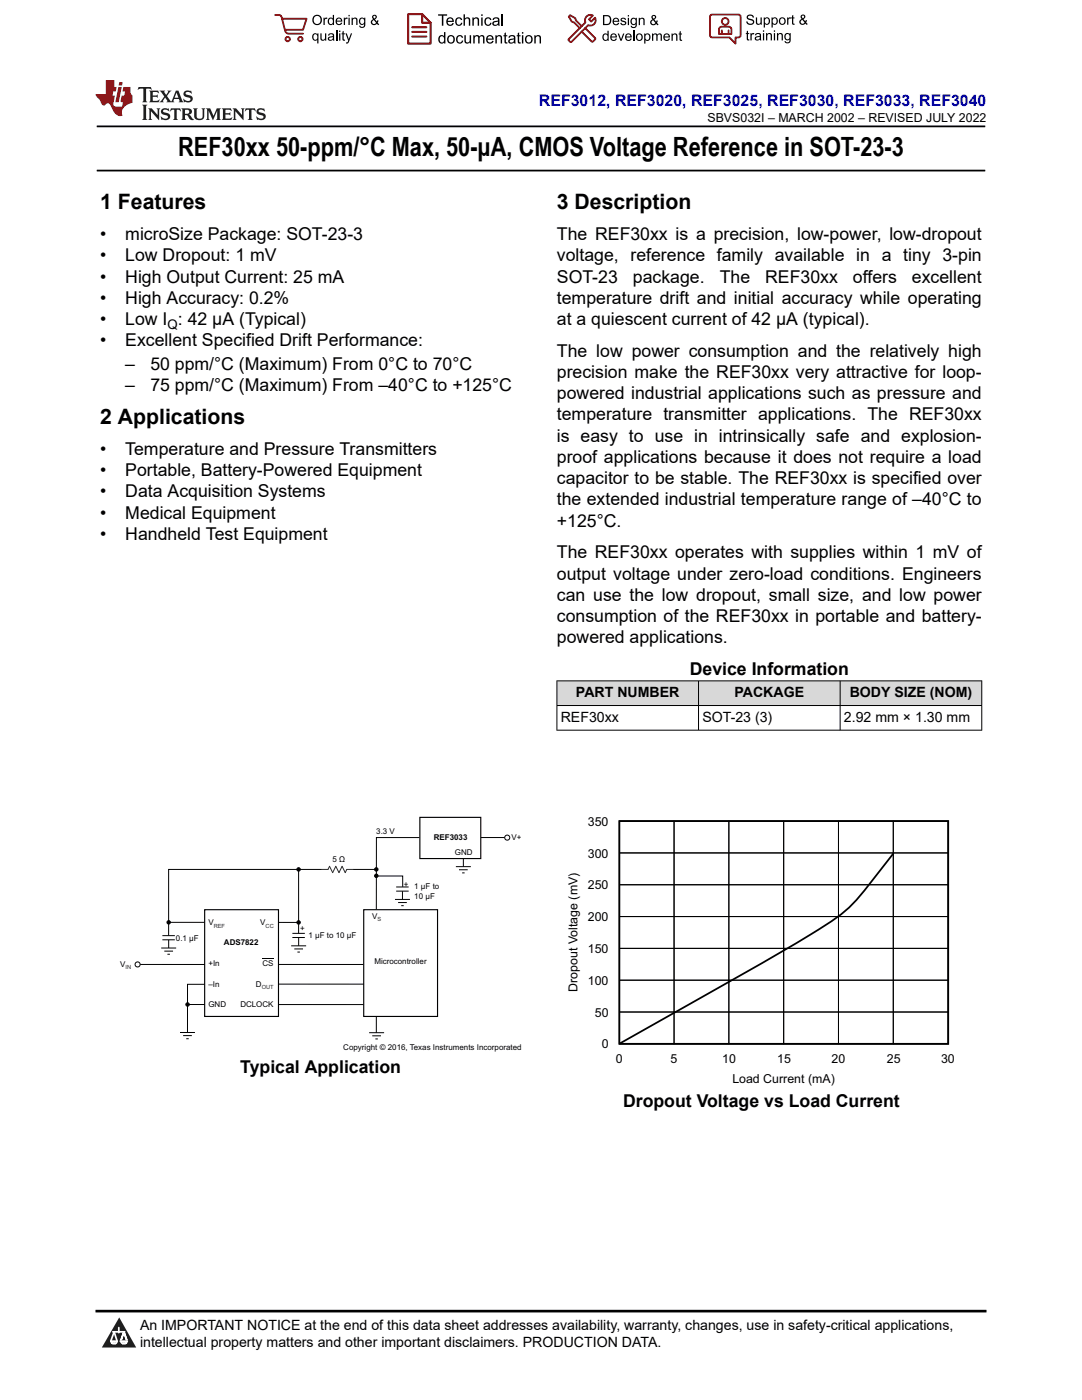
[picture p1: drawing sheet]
<svg xmlns="http://www.w3.org/2000/svg" width="216mm" height="279mm" viewBox="0 0 216 279" stroke-linecap="round" stroke-linejoin="round" font-family="sans-serif">
<path d="M19.3 25.2h177.3M19.3 34h177.3" fill="none" stroke="#000" stroke-width=".35"/>
<g fill="#d8d8d8">
<path d="M111.1 135.9h84.8v4.9h-84.8z" fill-rule="evenodd"/>
<path d="M111.2 135.9h28.1v4.8h-28.1z" fill-rule="evenodd"/>
<path d="M139.4 135.9h28.2v4.8h-28.2z" fill-rule="evenodd"/>
<path d="M167.7 135.9h28.1v4.8h-28.1z" fill-rule="evenodd"/>
</g>
<g fill="none" stroke="#000" stroke-width=".2">
<path d="M111.1 135.9h84.9M111.1 135.8v10M139.4 135.8v10M167.6 135.8v10M195.9 135.8v10M111.1 140.8h84.9M111.1 145.7h84.9M59.6 173.5v12.8M64.2 173.5h-30.6v13.2M70.4 173.5h4.8M75.2 174.8h5.2v2.2M78.8 179.5h3"/>
<path d="M79.1 177.8h2.4M79.1 177h2.4M80.3 177.9v1.6M83.7 167.2h-8.6v14.3M91 173h3M91.6 173.6h1.7M92.2 174.2h.5M92.5 171.3v1.7M96 167.1h4.7M28 192.5h12.9M32.2 189.2h3M32.4 187.6h2.5"/>
<path d="M32.4 186.7h2.5M32.8 189.8h1.7M33.4 190.4h.5M33.6 184.1h7.2M33.7 187.6v1.6M40.8 196.4h-3.4v9.7M52.4 191.3h2.2M55.6 184.1h4M55.6 192.5h16.9M55.6 196.4h17M58.1 188.8h3M58.3 187.1h2.5"/>
<path d="M58.3 186.3h2.5M58.7 189.4h1.8M59.3 190h.5M59.6 187.1v1.7M79.4 180.1h1.8M80.1 180.7h.5M35.9 206.1h3M36.5 206.7h1.8M37.2 207.3h.5M37.4 200.5h3.4M55.6 200.5h16.9M73.7 206.1h2.9"/>
<path d="M74.3 206.7h1.7M74.9 207.3h.5M75.1 202.8v3.3"/>
<circle cx="59.6" cy="173.5" r=".34"/>
<circle cx="75.1" cy="174.8" r=".34"/>
<circle cx="75.1" cy="173.5" r=".34"/>
<circle cx="101.2" cy="167.2" r=".51"/>
<circle cx="27.5" cy="192.5" r=".51"/>
<circle cx="33.7" cy="184.1" r=".34"/>
<circle cx="59.6" cy="184.1" r=".34"/>
<circle cx="37.4" cy="200.5" r=".34"/>
</g>
<path d="M83.8 163.1h12.1v8.2h-12.1zM40.8 181.6h14.8v21.3h-14.8zM72.6 181.6h14.7v21.3h-14.7z" fill="none" stroke="#000" stroke-width=".23"/>
<g fill="#000">
<circle cx="59.6" cy="173.5" r=".34"/>
<circle cx="75.1" cy="174.8" r=".34"/>
<circle cx="75.1" cy="173.5" r=".34"/>
<circle cx="33.7" cy="184.1" r=".34"/>
<circle cx="59.6" cy="184.1" r=".34"/>
<circle cx="37.4" cy="200.5" r=".34"/>
</g>
<path d="M65.4 172.9h3.8v1.3h-3.8z" fill-rule="evenodd" fill="#fff"/>
<path d="M64.2 173.5h1.2l.4-.6 .6 1.3 .6-1.3 .6 1.3 .7-1.3 .6 1.3 .3-.7h1.2" fill="none" stroke="#2b292a" stroke-width=".2"/>
<path d="M123.6 163.9h65.6v44.4h-65.6zM178.3 170.3a103.5 103.5 0 0 1-9.3 11.2 105.7 105.7 0 0 1-13.4 8.7l-32 18.1" fill="none" stroke="#000" stroke-width=".35"/>
<g fill="none" stroke="#000" stroke-width=".2">
<path d="M123.6 163.9h10.9v44.4h-10.9zM123.6 163.9h65.6v6.3h-65.6zM123.6 170.2h65.6v6.4h-65.6zM123.6 176.6h65.6v6.3h-65.6zM134.5 163.9h10.9v44.4h-10.9zM145.4 163.9h11v44.4h-11zM156.4 163.9h10.9v44.4h-10.9zM167.3 163.9h10.9v44.4h-10.9zM178.2 163.9h11v44.4h-11zM123.6 182.9h65.6v6.4h-65.6zM123.6 189.3h65.6v6.3h-65.6zM123.6 195.6h65.6v6.4h-65.6z"/>
<path d="M123.6 202h65.6v6.3h-65.6z"/>
</g>
<path d="M0 0h215.9v23.8h-215.9z" fill-rule="evenodd" fill="#fff"/>
<path d="M27.7 17.4l-.2 .6 .5-.3h.6v.1v2.2l-.2 .4h1l-.2-.4v-2.2v-.1h.5l.5 .3-.1-.6zM29.8 18.1l.2 .4v1.5l-.2 .4h1.9l.1-.6a1.08 1.08 0 0 1-1.3 .2v-.7h.6l.4 .2v-.6l-.4 .2h-.6v-.6l.2-.1a1 1 0 0 1 1 .2l-.1-.5zM31.8 18.1l1 1.1-1 1.2h.9l-.2-.2 .4-.7 .5 .7-.2 .2h1.6l-.2-.2 .1-.4h1l.1 .4-.1 .2h.9l-.2-.3-.8-2h-.5l-1 2.2-.8-1.1 .9-1.1h-.8l.2 .2-.5 .7-.3-.7 .1-.2zM35.2 18.5l.4 1h-.8zM36.8 18.2a.65 .65 0 0 0-.2 .7 .65 .65 0 0 0 .6 .5l.7 .2 .1 .2a.79 .79 0 0 1-.7 .4 .79 .79 0 0 1-.7-.5l.1 .7 .2-.1a.93 .93 0 0 0 1.1 .1 .93 .93 0 0 0 .4-1 1.46 1.46 0 0 0-1.2-.6l-.1-.3a1.09 1.09 0 0 1 1.2 .2l-.2-.6-.1 .1-.6-.2zM28.4 20.9l.2 .4v2.3l-.2 .3h1l-.2-.3v-2.3l.2-.4zM29.6 21.6l.2 .4v1.6l-.2 .3h.8l-.3-.3v-1.4l1.7 1.8v-2l.2-.4h-.8l.2 .2 .1 1.1-1.2-1.3zM32.3 21.8a.65 .65 0 0 0-.2 .7 .65 .65 0 0 0 .7 .4l.6 .2 .1 .2a.79 .79 0 0 1-.7 .4 .79 .79 0 0 1-.7-.5l.1 .7 .2-.1a.93 .93 0 0 0 1.1 .1 .93 .93 0 0 0 .4-.9 1.46 1.46 0 0 0-1.2-.6l-.1-.4a1.09 1.09 0 0 1 1.2 .2l-.2-.6-.1 .1-.6-.1zM34.1 21.6l-.1 .7a.63 .63 0 0 1 .7-.4l.1 1.7-.3 .3h1l-.2-.3v-1.7a.66 .66 0 0 1 .8 .4l-.1-.7zM36.2 21.6l.2 .4v1.6l-.2 .3h.9l-.2-.2v-.7h.5l.1 .2a.79 .79 0 0 0 1.2 .6l-1-.9a.61 .61 0 0 0 .6-.6 .61 .61 0 0 0-.5-.6zM36.9 21.9h.2a.47 .47 0 0 1 .5 .1 .47 .47 0 0 1 .1 .5l-.2 .2h-.6zM38.5 21.6l.2 .2a2.27 2.27 0 0 0 .4 2 1.04 1.04 0 0 0 1.7-.7v-1.3l.2-.2h-.8l.2 .4v1.1a.6 .6 0 0 1-.6 .6 .6 .6 0 0 1-.6-.6v-1.1l.3-.4zM41.1 21.6l.2 .4v1.6l-.2 .3h.7l-.2-.3v-1.5l.9 1.9 .8-1.9v1.5l-.2 .3h1l-.3-.3v-1.6l.3-.4h-.8l-.7 1.5-.7-1.5zM44.3 21.6l.2 .4v1.6l-.2 .3h1.9l.1-.5a1.09 1.09 0 0 1-1.3 .1v-.6h.6l.4 .1v-.6l-.4 .2h-.6v-.6l.2-.1a1.01 1.01 0 0 1 1 .3l-.1-.6zM46.4 21.6l.3 .4v1.6l-.3 .3h.8l-.2-.3v-1.4l1.6 1.8v-2l.2-.4h-.7l.2 .2v1.1l-1.2-1.3zM49 21.6l-.1 .7a.63 .63 0 0 1 .8-.4v1.7l-.3 .3h1l-.2-.3v-1.7a.66 .66 0 0 1 .8 .4l-.1-.7zM51.4 21.8a.65 .65 0 0 0-.2 .7 .65 .65 0 0 0 .6 .4l.6 .2 .2 .2a.79 .79 0 0 1-.8 .4 .79 .79 0 0 1-.6-.5l.1 .7 .2-.1a.93 .93 0 0 0 1 .1 .93 .93 0 0 0 .5-.9 1.46 1.46 0 0 0-1.3-.6l-.1-.4a1.09 1.09 0 0 1 1.3 .2l-.2-.6-.2 .1-.5-.1z" fill="#231f20"/>
<path d="M21.1 16v2.8h-2.1l.1 .3 .9 1a.95 .95 0 0 0 .9 .9 .59 .59 0 0 1 .6-.4 .59 .59 0 0 1 .5 .4l.4 .8a1.59 1.59 0 0 0 2.1 1.3 1.61 1.61 0 0 1 1-2.2l1-.4-.1-1.5a1.59 1.59 0 0 1-.4-1.6h-1.4l-.2 .9h.5l-.1 .8h-.5l-.2 1v.2l.4 .1-.2 .9h-.6a.73 .73 0 0 1-1.1-.7l.3-1.5h-.5l.2-.8h.5l.2-.9h-.5v-1.4zM23.6 17.4l-.6 3h.7l.6-3zM23.8 16.4l-.1 .7h.7l.1-.7z" fill="#ed1c24"/>
<g fill="#000">
<path d="M62.3 4a1 1 0 0 1 2 0 1 1 0 0 1-2 0zM62.8 3.4a.78 .78 0 0 0-.1 1.1 .78 .78 0 0 0 1.1 .1 .78 .78 0 0 0 .1-1.1 .78 .78 0 0 0-1.1-.1z" fill-rule="evenodd"/>
<path d="M62.5 6.8l.4-.2 .4 .3v-.2h.2v2h-.2v-.7a.68 .68 0 0 1-.9-.1 .68 .68 0 0 1 0-.9zM62.6 7a.51 .51 0 0 0-.1 .6 .51 .51 0 0 0 .7 .2 .51 .51 0 0 0 .1-.7 .51 .51 0 0 0-.7-.1z" fill-rule="evenodd"/>
<path d="M64.5 3.5h.3v.3l.1-.3h.3l.1 .1-.1 .2a.32 .32 0 0 0-.3 0 .32 .32 0 0 0-.1 .4v.8h-.3z" fill-rule="evenodd"/>
<path d="M63.9 6.7h.3v.8a.36 .36 0 0 0 .3 .4 .36 .36 0 0 0 .4-.5v-.7h.2v1.4h-.2v-.2a.51 .51 0 0 1-.6 .2 .51 .51 0 0 1-.4-.5z" fill-rule="evenodd"/>
<path d="M65.6 3.7l.4-.2 .4 .2v-.7h.3v2h-.3v-.2a.7 .7 0 0 1-1-.1 .7 .7 0 0 1 .2-1zM65.8 3.8a.51 .51 0 0 0-.1 .7 .51 .51 0 0 0 .6 .2 .51 .51 0 0 0 .1-.7 .51 .51 0 0 0-.6-.2z" fill-rule="evenodd"/>
<path d="M65.6 6.8a.66 .66 0 0 1 .8-.1 .66 .66 0 0 1 .3 .8v.6h-.2l-.1-.2a.52 .52 0 0 1-.7 .2 .52 .52 0 0 1-.2-.6l.3-.2a.42 .42 0 0 0 .6-.3l-.3-.2-.3 .1-.1 .2h-.3zM65.7 7.6a.35 .35 0 0 0 .3 .4 .35 .35 0 0 0 .4-.4v-.2z" fill-rule="evenodd"/>
<path d="M67.7 6.1h.2v.3h-.2zM67.7 6.7h.2v1.4h-.2z" fill-rule="evenodd"/>
<path d="M67.1 3.7a.68 .68 0 0 1 .9-.1 .68 .68 0 0 1 .3 .7h-1.1a.42 .42 0 0 0 .3 .5 .42 .42 0 0 0 .5-.3h.3a.73 .73 0 0 1-1.1 .4 .73 .73 0 0 1-.1-1.2zM67.4 3.8l-.2 .3h.8l-.2-.4z" fill-rule="evenodd"/>
<path d="M68.6 3.5h.2v.3l.2-.3h.3l.1 .1-.1 .2a.32 .32 0 0 0-.4 0 .32 .32 0 0 0-.1 .4v.8h-.2z" fill-rule="evenodd"/>
<path d="M68.3 6.3l.3-.1v.5h.2v.1h-.2v.9l.3 .4a.36 .36 0 0 1-.4 0 .36 .36 0 0 1-.2-.4v-.9h-.1v-.1h.1z" fill-rule="evenodd"/>
<path d="M68.9 6.7h.3l.4 1.1 .4-1.1h.3l-.6 1.4a.51 .51 0 0 1-.6 .6l-.1-.3h.3l.2-.3z" fill-rule="evenodd"/>
<path d="M69.5 3h.3v.3h-.3zM69.5 3.5h.3v1.5h-.3z" fill-rule="evenodd"/>
<path d="M70.2 3.5h.2v.2a.52 .52 0 0 1 .6-.2 .52 .52 0 0 1 .3 .6v.9h-.2v-.9a.34 .34 0 0 0-.3-.4 .34 .34 0 0 0-.4 .3v1h-.2z" fill-rule="evenodd"/>
<path d="M71.8 3.7l.4-.2 .5 .2v-.2h.2v1.3a.64 .64 0 0 1-.5 .8 .64 .64 0 0 1-.7-.5h.2a.41 .41 0 0 0 .5 .2 .41 .41 0 0 0 .2-.5 .69 .69 0 0 1-.9-.1 .69 .69 0 0 1 .1-1zM72 3.8a.5 .5 0 0 0-.1 .7 .5 .5 0 0 0 .7 .1 .5 .5 0 0 0 .1-.6 .5 .5 0 0 0-.7-.2z" fill-rule="evenodd"/>
<path d="M74.4 3.1a.47 .47 0 0 1 .7 .1 .47 .47 0 0 1-.3 .7l.4 .4 .1-.3 .2 .1-.1 .4 .3 .3-.2 .2-.3-.3a.63 .63 0 0 1-1 .1 .63 .63 0 0 1 .3-1l-.3-.4zM74.5 3.4a.27 .27 0 0 0 .5 0 .27 .27 0 0 0-.5 0zM74.4 4.1a.4 .4 0 0 0 0 .6 .4 .4 0 0 0 .6-.1l-.4-.6z" fill-rule="evenodd"/>
<path d="M87.4 2.9h1.8v.2h-.7v2h-.3v-2h-.8z" fill-rule="evenodd"/>
<path d="M87.6 7.2l.5-.2 .5 .2v-.8h.3v2.3h-.3v-.2a.76 .76 0 0 1-1-.1 .76 .76 0 0 1-.1-1zM87.9 7.4a.58 .58 0 0 0-.2 .7 .58 .58 0 0 0 .8 .2 .58 .58 0 0 0 .1-.7 .58 .58 0 0 0-.7-.2z" fill-rule="evenodd"/>
<path d="M89.5 7.2a.81 .81 0 0 1 1.1 .1 .81 .81 0 0 1-.2 1.2 .81 .81 0 0 1-1.1-.2l-.1-.7zM89.6 7.4a.57 .57 0 0 0 0 .8 .57 .57 0 0 0 .8 0 .57 .57 0 0 0 0-.7 .57 .57 0 0 0-.8-.1z" fill-rule="evenodd"/>
<path d="M89.3 3.7a.77 .77 0 0 1 .9-.2 .77 .77 0 0 1 .4 .9h-1.3a.48 .48 0 0 0 .4 .5 .48 .48 0 0 0 .6-.3h.3a.83 .83 0 0 1-1.3 .4 .83 .83 0 0 1 0-1.3zM89.5 3.8l-.2 .4h1l-.3-.5z" fill-rule="evenodd"/>
<path d="M91 3.7a.7 .7 0 0 1 1.2 .3h-.2a.45 .45 0 0 0-.6-.3 .45 .45 0 0 0-.3 .6 .45 .45 0 0 0 .3 .6 .45 .45 0 0 0 .6-.4l.3 .1a.76 .76 0 0 1-1.1 .5 .76 .76 0 0 1-.3-1.1z" fill-rule="evenodd"/>
<path d="M91.2 7.2a.7 .7 0 0 1 1.2 .3l-.3 .1a.45 .45 0 0 0-.5-.4 .45 .45 0 0 0-.3 .7 .45 .45 0 0 0 .3 .6 .45 .45 0 0 0 .6-.4h.2a.76 .76 0 0 1-1 .5 .76 .76 0 0 1-.4-1.1z" fill-rule="evenodd"/>
<path d="M92.5 2.9h.3v.8a.59 .59 0 0 1 .7-.2 .59 .59 0 0 1 .3 .6v1h-.2v-1a.4 .4 0 0 0-.5-.4 .4 .4 0 0 0-.3 .5v.9h-.3z" fill-rule="evenodd"/>
<path d="M92.7 7h.2v.9a.41 .41 0 0 0 .5 .6 .41 .41 0 0 0 .3-.6v-.9h.3v1.7h-.3v-.3a.58 .58 0 0 1-.7 .3 .58 .58 0 0 1-.3-.7z" fill-rule="evenodd"/>
<path d="M94.3 3.5h.2v.2a.59 .59 0 0 1 .7-.2 .59 .59 0 0 1 .4 .6v1h-.3v-1a.41 .41 0 0 0-.4-.4 .41 .41 0 0 0-.4 .5v.9h-.2z" fill-rule="evenodd"/>
<path d="M94.4 7h.3v.3a.56 .56 0 0 1 1 0 .54 .54 0 0 1 .6-.3 .54 .54 0 0 1 .4 .5v1.2h-.3v-1.1a.34 .34 0 0 0-.3-.4 .34 .34 0 0 0-.4 .3v1.2h-.3v-1.1a.38 .38 0 0 0-.5-.3 .38 .38 0 0 0-.2 .5v.9h-.3z" fill-rule="evenodd"/>
<path d="M96 2.9h.3v.3h-.3zM96 3.5h.3v1.6h-.3z" fill-rule="evenodd"/>
<path d="M96.8 3.7a.7 .7 0 0 1 1.3 .3h-.3a.45 .45 0 0 0-.6-.3 .45 .45 0 0 0-.3 .6 .45 .45 0 0 0 .3 .6 .45 .45 0 0 0 .6-.4l.3 .1a.76 .76 0 0 1-1.1 .5 .76 .76 0 0 1-.3-1.1z" fill-rule="evenodd"/>
<path d="M97.2 7.2a.77 .77 0 0 1 .9-.1 .77 .77 0 0 1 .4 .8h-1.2a.48 .48 0 0 0 .3 .6 .48 .48 0 0 0 .6-.4l.3 .1a.83 .83 0 0 1-1.3 .3 .83 .83 0 0 1 0-1.3zM97.4 7.4l-.1 .3h.9l-.2-.4z" fill-rule="evenodd"/>
<path d="M98.8 7h.3v.3a.59 .59 0 0 1 .7-.3 .59 .59 0 0 1 .4 .7v1h-.3v-1a.41 .41 0 0 0-.5-.5 .41 .41 0 0 0-.3 .6v.9h-.3z" fill-rule="evenodd"/>
<path d="M98.4 3.7a.74 .74 0 0 1 1-.2 .74 .74 0 0 1 .3 .9v.7h-.3v-.2a.59 .59 0 0 1-.8 .3 .59 .59 0 0 1-.3-.8l1.1-.3a.42 .42 0 0 0-.4-.4 .42 .42 0 0 0-.5 .3h-.2zM98.6 4.5a.36 .36 0 0 0 .2 .5 .36 .36 0 0 0 .5-.2l.1-.5z" fill-rule="evenodd"/>
<path d="M100.7 6.6l.2-.1v.5h.3v.2h-.3v1l.1 .2h.2l.1 .3a.41 .41 0 0 1-.5-.1 .41 .41 0 0 1-.1-.4v-1h-.2v-.2h.2z" fill-rule="evenodd"/>
<path d="M101.6 7.2a.74 .74 0 0 1 .9-.2 .74 .74 0 0 1 .3 1l.1 .7h-.3v-.2a.59 .59 0 0 1-.8 .2 .59 .59 0 0 1-.3-.8l1-.3a.42 .42 0 0 0-.3-.4 .42 .42 0 0 0-.5 .3h-.3zM101.8 8.1a.36 .36 0 0 0 .1 .5 .36 .36 0 0 0 .5-.3l.2-.4z" fill-rule="evenodd"/>
<path d="M103.3 6.6l.3-.1v.5h.3v.2h-.3v1l.1 .2h.2v.3a.41 .41 0 0 1-.5-.1 .41 .41 0 0 1-.1-.4v-1h-.2v-.2h.2z" fill-rule="evenodd"/>
<path d="M104.1 6.4h.3v.3h-.3zM104.1 7h.3v1.7h-.3z" fill-rule="evenodd"/>
<path d="M105 7.2a.81 .81 0 0 1 1.1 .1 .81 .81 0 0 1-.1 1.2 .81 .81 0 0 1-1.2-.2v-.7zM105.2 7.4a.57 .57 0 0 0-.1 .8 .57 .57 0 0 0 .8 0 .57 .57 0 0 0 0-.7 .57 .57 0 0 0-.7-.1z" fill-rule="evenodd"/>
<path d="M106.6 7h.3v.3a.59 .59 0 0 1 .7-.3 .59 .59 0 0 1 .4 .7v1h-.3v-1a.41 .41 0 0 0-.5-.5 .41 .41 0 0 0-.3 .6v.9h-.3z" fill-rule="evenodd"/>
<path d="M120.3 3h.7a1 1 0 0 1 1 1 1 1 0 0 1-1 1h-.7zM120.6 3.2v1.6h.4a.77 .77 0 0 0 .7-.8 .77 .77 0 0 0-.7-.8z" fill-rule="evenodd"/>
<path d="M120.4 6.9l.4-.2 .4 .2v-.8h.3v2h-.3v-.1a.7 .7 0 0 1-.9-.2 .7 .7 0 0 1 .1-.9zM120.6 7a.51 .51 0 0 0-.1 .7 .51 .51 0 0 0 .6 .1 .51 .51 0 0 0 .1-.6 .51 .51 0 0 0-.6-.2z" fill-rule="evenodd"/>
<path d="M122 6.9a.68 .68 0 0 1 .8-.2 .68 .68 0 0 1 .3 .8h-1.1a.42 .42 0 0 0 .3 .5 .42 .42 0 0 0 .5-.3h.3a.73 .73 0 0 1-1.1 .3 .73 .73 0 0 1 0-1.1zM122.2 7l-.2 .3h.8l-.2-.4z" fill-rule="evenodd"/>
<path d="M122.4 3.7a.68 .68 0 0 1 .8-.1 .68 .68 0 0 1 .4 .8h-1.1a.42 .42 0 0 0 .3 .4 .42 .42 0 0 0 .5-.3l.3 .1a.73 .73 0 0 1-1.2 .3 .73 .73 0 0 1 0-1.2zM122.6 3.8l-.1 .3h.8l-.2-.3z" fill-rule="evenodd"/>
<path d="M123.9 3.7l.1-.1a.62 .62 0 0 1 .9 .3l-.2 .1a.29 .29 0 0 0-.3-.3 .29 .29 0 0 0-.3 .3l.1 .1a.58 .58 0 0 1 .6 .1 .58 .58 0 0 1 .1 .6 .67 .67 0 0 1-1.1-.2l.2-.1a.33 .33 0 0 0 .4 .4 .33 .33 0 0 0 .3-.4 .71 .71 0 0 1-.9-.6z" fill-rule="evenodd"/>
<path d="M123.3 6.7h.2l.4 1.2 .4-1.2h.3l-.6 1.4h-.2z" fill-rule="evenodd"/>
<path d="M125.3 3h.2v.3h-.2zM125.3 3.6h.2v1.4h-.2z" fill-rule="evenodd"/>
<path d="M124.9 6.9a.68 .68 0 0 1 .8-.2 .68 .68 0 0 1 .4 .8h-1.1a.42 .42 0 0 0 .3 .5 .42 .42 0 0 0 .5-.3h.3a.73 .73 0 0 1-1.2 .3 .73 .73 0 0 1 0-1.1zM125.1 7l-.1 .3h.8l-.2-.4z" fill-rule="evenodd"/>
<path d="M126 3.7l.4-.2 .4 .2v-.1h.3v1.2a.64 .64 0 0 1-.5 .8 .64 .64 0 0 1-.8-.5l.3 .1a.41 .41 0 0 0 .5 .2 .41 .41 0 0 0 .2-.6 .69 .69 0 0 1-.9-.1 .69 .69 0 0 1 .1-1zM126.2 3.9a.5 .5 0 0 0-.1 .6 .5 .5 0 0 0 .6 .2 .5 .5 0 0 0 .2-.7 .5 .5 0 0 0-.7-.1z" fill-rule="evenodd"/>
<path d="M126.9 7.4a.73 .73 0 0 1 1.4 0 .73 .73 0 0 1-1.4 0zM127.3 7a.5 .5 0 0 0-.1 .7 .5 .5 0 0 0 .7 0 .5 .5 0 0 0 0-.6 .5 .5 0 0 0-.6-.1z" fill-rule="evenodd"/>
<path d="M127.5 3.6h.2v.2a.52 .52 0 0 1 .6-.3 .52 .52 0 0 1 .3 .6v.9h-.2v-.9a.34 .34 0 0 0-.3-.4 .34 .34 0 0 0-.4 .3v1h-.2z" fill-rule="evenodd"/>
<path d="M128.5 6.7h.3v.2a.67 .67 0 0 1 .9 0 .67 .67 0 0 1 0 .9 .55 .55 0 0 1-.9 .2v.7h-.3zM128.9 7a.5 .5 0 0 0-.1 .7 .5 .5 0 0 0 .6 .1 .5 .5 0 0 0 .2-.6 .5 .5 0 0 0-.7-.2z" fill-rule="evenodd"/>
<path d="M130.1 6.7h.2v.2a.49 .49 0 0 1 .9 0l.4-.2a.42 .42 0 0 1 .5 .4v1h-.3v-.9a.3 .3 0 0 0-.2-.3 .3 .3 0 0 0-.4 .2v1h-.2v-.9a.33 .33 0 0 0-.5-.3 .33 .33 0 0 0-.2 .5v.7h-.2z" fill-rule="evenodd"/>
<path d="M130.1 3.1a.47 .47 0 0 1 .8 .1 .47 .47 0 0 1-.3 .7l.3 .4 .1-.2h.3l-.2 .5 .3 .3-.2 .2-.3-.3a.63 .63 0 0 1-1 .1 .63 .63 0 0 1 .3-1l-.2-.5zM130.2 3.5a.27 .27 0 0 0 .5 0 .27 .27 0 0 0-.5 0zM130.2 4.1a.4 .4 0 0 0 0 .7 .4 .4 0 0 0 .6-.2l-.5-.6z" fill-rule="evenodd"/>
<path d="M132.5 6.9a.68 .68 0 0 1 .9-.2 .68 .68 0 0 1 .3 .8h-1.1a.42 .42 0 0 0 .3 .5 .42 .42 0 0 0 .5-.3h.3a.73 .73 0 0 1-1.1 .3 .73 .73 0 0 1-.1-1.1zM132.7 7l-.1 .3h.8l-.2-.4z" fill-rule="evenodd"/>
<path d="M134 6.7h.2v.2a.52 .52 0 0 1 .6-.2 .52 .52 0 0 1 .4 .6v.8h-.3v-.8a.34 .34 0 0 0-.2-.4 .34 .34 0 0 0-.4 .2l-.1 1h-.2z" fill-rule="evenodd"/>
<path d="M135.6 6.3l.2-.1v.5h.3v.2h-.3v.8l.3 .4a.36 .36 0 0 1-.4 0 .36 .36 0 0 1-.1-.4v-.8h-.2v-.2h.2z" fill-rule="evenodd"/>
<path d="M149.2 3a.8 .8 0 0 1 1.2 .5h-.2a.44 .44 0 0 0-.5-.4 .44 .44 0 0 0-.4 .5l.2 .1a.9 .9 0 0 1 1 .8 .84 .84 0 0 1-.9 .5 .84 .84 0 0 1-.7-.7h.3a.52 .52 0 0 0 .5 .5 .52 .52 0 0 0 .5-.6l-.2-.1a.85 .85 0 0 1-1-.8z" fill-rule="evenodd"/>
<path d="M149 6.3l.3-.2v.5h.2v.2h-.2v.9l.2 .4a.36 .36 0 0 1-.4-.1 .36 .36 0 0 1-.1-.4v-.8h-.2v-.2h.2z" fill-rule="evenodd"/>
<path d="M149.7 6.6h.3v.2l.1-.2h.3l.1 .1-.1 .2a.32 .32 0 0 0-.3 0 .32 .32 0 0 0-.1 .4v.8h-.3z" fill-rule="evenodd"/>
<path d="M150.7 6.8a.66 .66 0 0 1 .9-.2 .66 .66 0 0 1 .3 .9v.6h-.2l-.1-.2a.52 .52 0 0 1-.7 .2 .52 .52 0 0 1-.2-.7l.2-.1a.42 .42 0 0 0 .7-.3l-.3-.2h-.3l-.1 .3-.3-.1zM150.9 7.5a.35 .35 0 0 0 .3 .5 .35 .35 0 0 0 .4-.4v-.3z" fill-rule="evenodd"/>
<path d="M150.8 3.5h.3v.8a.36 .36 0 0 0 .3 .5 .36 .36 0 0 0 .4-.5v-.8h.2v1.4h-.2v-.2a.51 .51 0 0 1-.6 .3 .51 .51 0 0 1-.4-.6z" fill-rule="evenodd"/>
<path d="M152.2 6.1h.3v.2h-.3zM152.2 6.6h.3v1.5h-.3z" fill-rule="evenodd"/>
<path d="M152.4 3.5h.2v.2a.67 .67 0 0 1 .9 0 .67 .67 0 0 1 .1 .9 .55 .55 0 0 1-1 .2v.7h-.2zM152.7 3.8a.5 .5 0 0 0-.1 .7 .5 .5 0 0 0 .7 .1 .5 .5 0 0 0 .1-.6 .5 .5 0 0 0-.7-.2z" fill-rule="evenodd"/>
<path d="M152.9 6.6h.2v.2a.52 .52 0 0 1 .6-.2 .52 .52 0 0 1 .3 .6v.9h-.2v-.9a.34 .34 0 0 0-.3-.4 .34 .34 0 0 0-.4 .2v1.1h-.2z" fill-rule="evenodd"/>
<path d="M153.9 3.5h.3v.2a.67 .67 0 0 1 .9 0 .67 .67 0 0 1 0 .9 .55 .55 0 0 1-.9 .2v.7h-.3zM154.3 3.8a.5 .5 0 0 0-.1 .7 .5 .5 0 0 0 .6 .1 .5 .5 0 0 0 .2-.6 .5 .5 0 0 0-.7-.2z" fill-rule="evenodd"/>
<path d="M154.4 6.1h.3v.2h-.3zM154.4 6.6h.3v1.5h-.3z" fill-rule="evenodd"/>
<path d="M155 6.6h.3v.2a.52 .52 0 0 1 .6-.2 .52 .52 0 0 1 .3 .6v.9h-.2v-.9a.34 .34 0 0 0-.3-.4 .34 .34 0 0 0-.4 .2v1.1h-.3z" fill-rule="evenodd"/>
<path d="M155.4 4.2a.75 .75 0 0 1 1.5 0 .75 .75 0 0 1-1.5 0zM155.8 3.8a.5 .5 0 0 0-.1 .7 .5 .5 0 0 0 .8 0 .5 .5 0 0 0 0-.7 .5 .5 0 0 0-.7 0z" fill-rule="evenodd"/>
<path d="M156.7 6.8l.4-.2 .5 .2v-.2h.2v1.3a.64 .64 0 0 1-.5 .7 .64 .64 0 0 1-.8-.4h.3a.41 .41 0 0 0 .5 .2 .41 .41 0 0 0 .2-.5 .69 .69 0 0 1-.9-.1 .69 .69 0 0 1 .1-1zM156.9 6.9a.5 .5 0 0 0-.1 .7 .5 .5 0 0 0 .6 .1 .5 .5 0 0 0 .2-.7 .5 .5 0 0 0-.7-.1z" fill-rule="evenodd"/>
<path d="M157.1 3.5h.2v.2l.1-.2h.3h.2l-.1 .3a.32 .32 0 0 0-.4 0 .32 .32 0 0 0-.1 .4v.7h-.2z" fill-rule="evenodd"/>
<path d="M158 3.1l.3-.1v.5h.2v.2h-.2v.8l.3 .4a.36 .36 0 0 1-.4 0 .36 .36 0 0 1-.2-.4v-.8h-.1v-.2h.1z" fill-rule="evenodd"/>
<path d="M159.9 3a.47 .47 0 0 1 .7 .1 .47 .47 0 0 1-.3 .7l.4 .5 .1-.3h.2l-.1 .5 .3 .3-.2 .2-.3-.3a.63 .63 0 0 1-1 .1 .63 .63 0 0 1 .3-1l-.3-.5zM160 3.4a.27 .27 0 0 0 .5 0 .27 .27 0 0 0-.5 0zM159.9 4.1a.4 .4 0 0 0 0 .6 .4 .4 0 0 0 .6-.2l-.4-.6z" fill-rule="evenodd"/>
</g>
<path d="M67.2 6.1v2M126.5 6.1v2" fill="none" stroke="#000" stroke-width=".25"/>
<g fill="none" stroke="#de0000" stroke-width=".37">
<path d="M54.9 3h.9a1.19 1.19 0 0 1 .6 1.2l.6 2.1a.85 .85 0 0 0 1 .4h2.5M56.3 3.7h4.9l-.7 2.2h-3.6M116.1 5.2l-1.2-1.1-.1-.5-1-.6-.3 .3 .6 1 .5 .2 1.1 1.1M116.8 5.6l1.9 2v.3l-.4 .4h-.3l-1.9-2zM116.8 5.6l.6-.6a1.07 1.07 0 0 0 1.2-.2 1.07 1.07 0 0 0 .1-1.3l-.7 .8-.5-.4 .8-.8a1.07 1.07 0 0 0-1.2 .2 1.07 1.07 0 0 0-.3 1.2l-3.3 3.3v.3l.3 .3h.2l2.1-2.1M141.7 3.1l.4-.2h5.3l.3 .2 .1 3.9-.2 .4-.8 .1v1.2l-1.3-1.2h-3.4l-.4-.2zM143.5 5.6l.5-.3 1.7 .1 .2 .5v.9h-2.4zM144 6.1v.7M145.4 6.1v.7"/>
<circle cx="57.4" cy="7.8" r=".44"/>
<circle cx="59.9" cy="7.8" r=".44"/>
<circle cx="144.7" cy="4.3" r=".67"/>
</g>
<path d="M100.2 2.9v2.2" fill="none" stroke="#000" stroke-width=".28"/>
<path d="M81.4 2.8h2.8v1.7h1.7v4.2h-4.5zM82.3 6.4h2.8M82.3 5.4h2.8M82.3 7.3h2.8M84.2 2.8l1.7 1.7" fill="none" stroke="#de0000" stroke-width=".42"/>
<path d="M0 261.4h215.9v18h-215.9z" fill-rule="evenodd" fill="#fff"/>
<path d="M23.8 262.9l3.4 6h-6.9z" fill="#231f20"/>
<path d="M22.1 267.7h1.3l-.4 .5h-.3a.55 .55 0 0 1-.6-.5z" fill-rule="evenodd" fill="#fff"/>
<path d="M22.1 267.7h1.3l-.4 .5h-.3a.55 .55 0 0 1-.6-.5z" fill="none" stroke="#231f20" stroke-width=".34"/>
<path d="M22.1 267.7h1.3l-.4 .5h-.5zM22.6 265.8h.1M22.6 265.8h2.3zM23.7 265.9h.1M23.7 264.9v1zM24 267.7h.1" fill="none" stroke="#fff" stroke-width=".34"/>
<path d="M24.7 265.8l-.7 1.9z" fill="#fff"/>
<path d="M24.7 265.8l-.7 1.9z" fill="none" stroke="#fff" stroke-width=".34"/>
<path d="M24.7 265.8l.7 1.9z" fill="#fff"/>
<path d="M24.7 265.8l.7 1.9zM25.3 267.7h.1" fill="none" stroke="#fff" stroke-width=".34"/>
<path d="M22.8 265.8l-.7 1.9z" fill="#fff"/>
<path d="M22.8 265.8l-.7 1.9z" fill="none" stroke="#fff" stroke-width=".34"/>
<path d="M22.8 265.8l.6 1.9z" fill="#fff"/>
<path d="M22.8 265.8l.6 1.9z" fill="none" stroke="#fff" stroke-width=".34"/>
<path d="M24.1 267.7h1.3a.65 .65 0 0 1-.6 .5 .65 .65 0 0 1-.7-.5z" fill-rule="evenodd" fill="#fff"/>
<path d="M24.1 267.7h1.3a.65 .65 0 0 1-.6 .5 .65 .65 0 0 1-.7-.5z" fill="none" stroke="#231f20" stroke-width=".34"/>
<path d="M24 267.7h.1M24.1 267.7h1.3l-.4 .5h-.5z" fill="none" stroke="#fff" stroke-width=".34"/>
<path d="M19 261.7h177.8" fill="none" stroke="#000" stroke-width=".53"/>
<text font-size="5.3" x="35.6" y="31.2">REF30xx 50-ppm/°C Max, 50-μA, CMOS Voltage Reference in SOT-23-3</text>
<g font-size="4.2">
<text x="20" y="41.8">1 Features</text>
<text x="111.1" y="41.8">3 Description</text>
<text x="20" y="84.7">2 Applications</text>
</g>
<g font-size="3.5">
<text x="20" y="47.9">•</text>
<text x="25" y="47.9">microSize Package: SOT-23-3</text>
<text x="111.1" y="47.9">The REF30xx is a precision, low-power, low-dropout</text>
<text x="20" y="52.2">•</text>
<text x="25" y="52.2">Low Dropout: 1 mV</text>
<text x="111.1" y="52.2">voltage, reference family available in a tiny 3-pin</text>
<text x="20" y="56.4">•</text>
<text x="25" y="56.4">High Output Current: 25 mA</text>
<text x="111.1" y="56.4">SOT-23</text>
<text x="126.3" y="56.4">package.</text>
<text x="143.6" y="56.4">The</text>
<text x="152.7" y="56.4">REF30xx</text>
<text x="170.2" y="56.4">offers</text>
<text x="182" y="56.4">excellent</text>
<text x="20" y="60.6">•</text>
<text x="20" y="64.9">•</text>
<text x="25" y="60.6">High Accuracy: 0.2%</text>
<text x="25" y="64.9">Low I : 42 µA (Typical)</text>
<text x="111.1" y="60.6">temperature drift and initial accuracy while operating</text>
<text x="111.1" y="64.9">at a quiescent current of 42 µA (typical).</text>
<text x="20" y="69.1">•</text>
<text x="25" y="69.1">Excellent Specified Drift Performance:</text>
<text x="111.1" y="71.2">The low power consumption and the relatively high</text>
<text x="25" y="73.9">–</text>
<text x="30" y="73.9">50 ppm/°C (Maximum) From 0°C to 70°C</text>
<text x="111.1" y="75.5">precision make the REF30xx very attractive for loop-</text>
<text x="25" y="78.1">–</text>
<text x="30" y="78.1">75 ppm/°C (Maximum) From –40°C to +125°C</text>
<text x="111.1" y="79.7">powered industrial applications such as pressure and</text>
<text x="111.1" y="83.9">temperature transmitter applications. The REF30xx</text>
<text x="111.1" y="88.2">is easy to use in intrinsically safe and explosion-</text>
<text x="20" y="90.8">•</text>
<text x="20" y="95">•</text>
<text x="25" y="90.8">Temperature and Pressure Transmitters</text>
<text x="25" y="95">Portable, Battery-Powered Equipment</text>
<text x="111.1" y="92.4">proof applications because it does not require a load</text>
<text x="20" y="99.3">•</text>
<text x="25" y="99.3">Data Acquisition Systems</text>
<text x="111.1" y="96.6">capacitor to be stable. The REF30xx is specified over</text>
<text x="111.1" y="100.9">the extended industrial temperature range of –40°C to</text>
<text x="20" y="103.5">•</text>
<text x="20" y="107.7">•</text>
<text x="25" y="103.5">Medical Equipment</text>
<text x="25" y="107.7">Handheld Test Equipment</text>
<text x="111.1" y="105.1">+125°C.</text>
<text x="111.1" y="111.4">The REF30xx operates with supplies within 1 mV of</text>
<text x="111.1" y="119.9">can use the low dropout, small size, and low power</text>
<text x="111.1" y="115.7">output voltage under zero-load conditions. Engineers</text>
<text x="111.1" y="124.1">consumption of the REF30xx in portable and battery-</text>
<text x="111.1" y="128.4">powered applications.</text>
<text x="137.6" y="134.7">Device Information</text>
<text x="47.9" y="214.1">Typical Application</text>
<text x="124.3" y="220.9">Dropout Voltage vs Load Current</text>
</g>
<text font-size="3.2" fill="#00f" x="107.5" y="21.1">REF3012, REF3020, REF3025, REF3030, REF3033, REF3040</text>
<g font-size="2.8">
<text x="114.9" y="139.2">PART NUMBER</text>
<text x="146.6" y="139.2">PACKAGE</text>
<text x="169.5" y="139.2">BODY SIZE (NOM)</text>
<text x="111.9" y="144.1">REF30xx</text>
<text x="140.2" y="144.1">SOT-23 (3)</text>
<text x="168.4" y="144.1">2.92 mm × 1.30 mm</text>
<text x="27.9" y="265.5">An IMPORTANT NOTICE at the end of this data sheet addresses availability, warranty, changes, use in safety-critical applications,</text>
<text x="27.9" y="268.9">intellectual property matters and other important disclaimers. PRODUCTION DATA.</text>
</g>
<text font-size="2.6" x="33.4" y="65.6">Q</text>
<g font-size="2.5">
<text x="141.2" y="24.3">SBVS032I – MARCH 2002 – REVISED JULY 2022</text>
<text x="117.3" y="164.8">350</text>
<text x="117.3" y="171.1">300</text>
<text x="117.3" y="177.5">250</text>
<text x="117.3" y="183.8">200</text>
<text x="117.3" y="190.2">150</text>
<text x="115.3" y="197.9" transform="rotate(-90 115.3 197.9)">Dropout Voltage (mV)</text>
<text x="117.3" y="196.5">100</text>
<text x="118.7" y="202.9">50</text>
<text x="120.1" y="209.2">0</text>
<text x="122.9" y="212.2">0</text>
<text x="133.8" y="212.2">5</text>
<text x="144.1" y="212.2">10</text>
<text x="155.1" y="212.2">15</text>
<text x="165.9" y="212.2">20</text>
<text x="177" y="212.2">25</text>
<text x="187.8" y="212.2">30</text>
<text x="146.1" y="216.1">Load Current (mA)</text>
</g>
<g font-size="1.6">
<text x="75.1" y="166.5">3.3 V</text>
<text x="86.5" y="167.5">REF3033</text>
<text x="102.1" y="167.7">V+</text>
<text x="66.3" y="171.9">5 Ω</text>
<text x="90.8" y="170.6">GND</text>
<text x="80.6" y="177">+</text>
<text x="82.7" y="177.4">1 μF to</text>
<text x="82.7" y="179.4">10 μF</text>
<text x="41.6" y="184.7">V</text>
<text x="51.9" y="184.7">V</text>
<text x="59.9" y="185.8">+</text>
<text x="74.2" y="183.4">V</text>
<text x="35.1" y="187.7">0.1 μF</text>
<text x="44.7" y="188.6">ADS7822</text>
<text x="61.6" y="187.2">1 μF to 10 μF</text>
<text x="24" y="192.9">V</text>
<text x="41.6" y="192.8">+In</text>
<text x="41.6" y="196.9">–In</text>
<text x="51.1" y="197">D</text>
<text x="52.4" y="192.9">CS</text>
<text x="74.7" y="192.5">Microcontroller</text>
<text x="41.6" y="201">GND</text>
<text x="48" y="201.1">DCLOCK</text>
<text x="68.5" y="209.6">Copyright © 2016, Texas Instruments Incorporated</text>
</g>
<g font-size="1.1" fill="#2b292a">
<text x="42.6" y="185.1">REF</text>
<text x="53" y="185.1">CC</text>
<text x="75.3" y="183.9">S</text>
<text x="25" y="193.4">IN</text>
<text x="52.2" y="197.4">OUT</text>
</g>
</svg>
